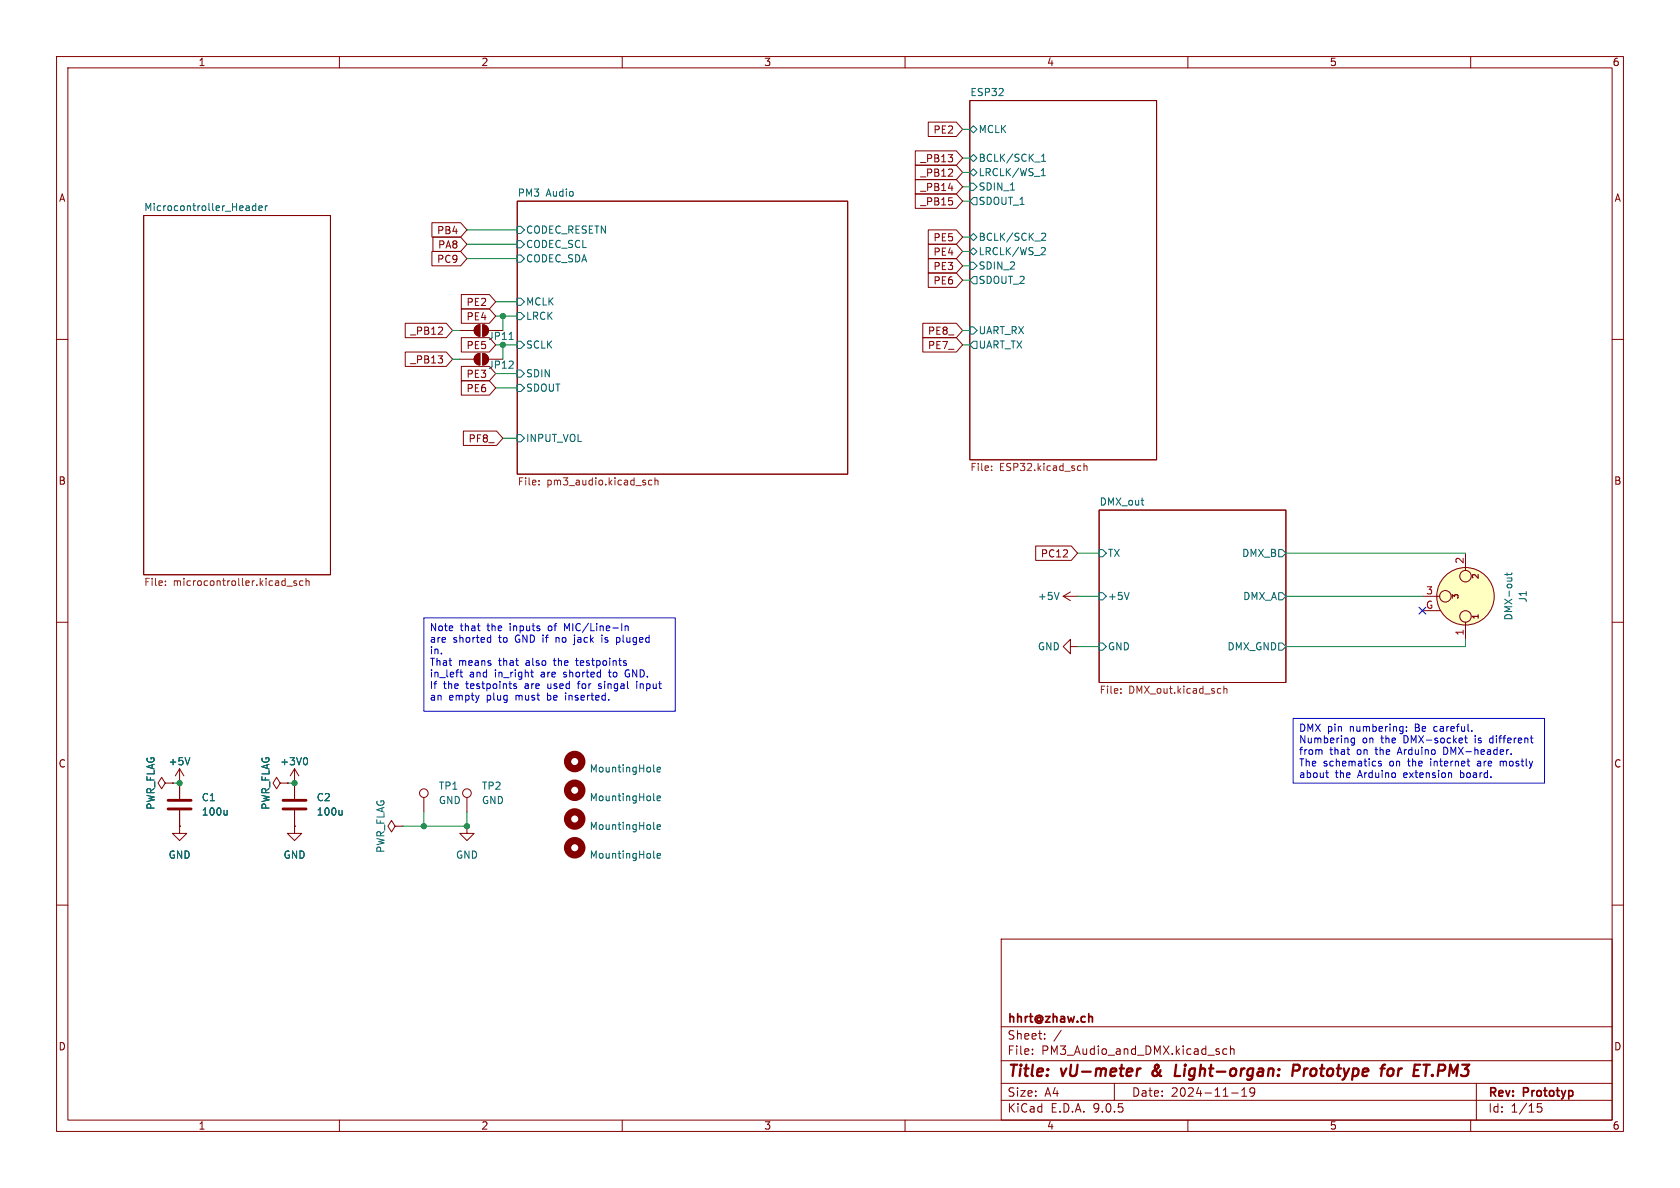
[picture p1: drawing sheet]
<svg xmlns="http://www.w3.org/2000/svg" width="297mm" height="210mm" viewBox="0 0 297 210" stroke-linecap="round" stroke-linejoin="round" font-family="sans-serif">
<g fill="none" stroke="#840000" stroke-width=".18">
<path d="M10 10h277v190h-277zM12 12h273v186h-273zM60 10v2M110 10v2M160 10v2M171.4 17.8h33.1v63.5h-33.1zM210 10v2M260 10v2M25.4 38.1h33v63.5h-33zM76.4 39.4h5l1.1 1.2-1.1 1.3h-5zM91.4 35.6h58.5v48.2h-58.5zM161.8 34.3h7.3l1.1 1.3-1.1 1.2h-7.3z"/>
<path d="M161.8 31.7h7.3l1.1 1.3-1.1 1.3h-7.3zM161.8 29.2h7.3l1.1 1.3-1.1 1.3h-7.3zM161.8 26.7h7.3l1.1 1.2-1.1 1.3h-7.3zM164.1 21.6h5l1.1 1.3-1.1 1.2h-5zM71.6 57.1h7.3l1.1 1.3-1.1 1.3h-7.3zM76.4 44.4h5l1.1 1.3-1.1 1.3h-5zM76.5 41.9h4.9l1.1 1.3-1.1 1.3h-4.9zM81.3 58.4h2.5M81.6 54.6h4.9l1.1 1.3-1.1 1.3h-4.9zM81.6 52.1h4.9l1.1 1.2-1.1 1.3h-4.9zM81.6 59.7h4.9l1.1 1.3-1.1 1.2h-4.9zM84.1 57.7l.7-.3v2a1.02 1.02 0 0 1-.9-.6 1.02 1.02 0 0 1 .2-1.1z"/>
<path d="M85.3 57.4a1.02 1.02 0 0 1 1.1 1 1.02 1.02 0 0 1-1.1 1zM163.1 59.7h6l1.1 1.3-1.1 1.2h-6zM163.1 57.1h6l1.1 1.3-1.1 1.3h-6zM164.1 48.3h5l1.1 1.2-1.1 1.3h-5zM164.1 43.2h5l1.1 1.3-1.1 1.2h-5zM164.1 45.7h5l1.1 1.3-1.1 1.3h-5zM164.1 40.6h5l1.1 1.3-1.1 1.3h-5zM10 60h2M71.6 62.2h7.3l1.1 1.3-1.1 1.3h-7.3zM81.3 63.5h2.5M81.6 64.8h4.9l1.1 1.2-1.1 1.3h-4.9zM81.6 67.3h4.9l1.1 1.3-1.1 1.3h-4.9z"/>
<path d="M81.9 76.2h5.9l1.1 1.3-1.1 1.2h-5.9zM84.1 62.8l.7-.3v2a1.02 1.02 0 0 1-.9-.6 1.02 1.02 0 0 1 .2-1.1zM85.3 62.5a1.02 1.02 0 0 1 1.1 1 1.02 1.02 0 0 1-1.1 1zM285 60h2M183.1 96.5h6.3l1.1 1.3-1.1 1.3h-6.3zM194.3 90.2h33v30.5h-33zM259.1 97.8v3M10 110h2M188 105.4l1.2 .8M188 105.4h2.5M189.2 114.3v-1.3l-1.2 1.3 1.2 1.3v-1.3h1.3M189.2 104.6l-1.2 .8"/>
<path d="M190.5 105.4h.1M190.5 114.3h.1M251.5 105.4h3M251.5 108h3.1M259.1 110v3M285 110h2M29.2 138.4l-.6-1-.7 1 .7 1 .6-1h1.3M30.5 138.4h.1M31.7 138.4h.1M31.7 135.9v5.3M31.7 135.9l.8 1.3M31.7 135.9l-.7 1.3"/>
<path d="M49.5 138.4l-.6-1-.6 1 .6 1 .6-1h1.3M50.8 138.4h.1M52.1 138.4h.1M52.1 135.9l-.8 1.3M52.1 135.9l.7 1.3M52.1 135.9v5.3M31.7 146.1v1.2h1.3l-1.3 1.3-1.2-1.3h1.2M31.7 146.1h.1M31.7 143.3v2.8M52.1 146.1v1.2h1.2l-1.2 1.3-1.3-1.3h1.3M52.1 146.1h.1M52.1 143.3v2.8"/>
<path d="M69.8 146.1l-.6-1.1-.6 1.1 .6 1 .6-1h1.3M71.1 146.1h.1M74.9 141v2.5M82.5 146.1v1.2h1.3l-1.3 1.3-1.2-1.3h1.2M82.5 146.1h.1M82.5 141v2.5M10 160h2M177 166h108v32h-108zM285 160h2M60 198v2M110 198v2M160 198v2"/>
<path d="M177 194.5h108M177 191.5h108M177 187.5h108M177 181.5h108M182.5 186.3v.1M182.5 185.5v.1M184.7 183.6v.1M184.7 182.8v.1M187.6 182.1l-1.3 2M197 191.5v3M210 198v2M216.9 185.5l-.4-.1-.3 .3v.4l.1 .2h.6"/>
<path d="M217.5 185.5l.2-.1 .4 .1 .1 .9M217.5 184.9v1.5M217.7 193.2h1.2M219.5 193.8h.9M219.5 192.7l.5-.4v1.5M221 192.4v.5l.1 .3h.4l.3-.3M221.7 192.4a.99 .99 0 0 1-.3 1.4h-.3M260 198v2M261 191.5v6.5M271.8 195.1l-.1 .7 .3-.1h.5l.1 .6-.3 .3-.6-.1"/>
<circle cx="255.5" cy="105.4" r="1.02"/>
<circle cx="259.1" cy="105.4" r="5.1"/>
<circle cx="259.1" cy="101.9" r="1.02"/>
<circle cx="259.1" cy="109" r="1.02"/>
<circle cx="74.9" cy="140.2" r=".76"/>
<circle cx="82.5" cy="140.2" r=".76"/>
</g>
<path d="M201.1 188.9l-.2 1.3M201.7 188.9l-.4 .1-.3 .3M203.9 189.4a.53 .53 0 0 0 0 .7M207.9 188.2l-.2 2h.9M228.6 189.3h.7a.55 .55 0 0 0 .5-.5 .55 .55 0 0 0-.3-.6h-.8l-.3 2M245.4 189.1a.52 .52 0 0 1 .6-.2 .52 .52 0 0 1 .4 .4l-.1 .5a.55 .55 0 0 1-.5 .4 .55 .55 0 0 1-.5-.4zM251.6 188.2h1.2M253.2 190l-.1 .1 .1 .1" fill="none" stroke="#840000" stroke-width=".4"/>
<path d="M192.9 179.7l.2 .2v.8" fill="none" stroke="#840000" stroke-width=".3"/>
<g fill="none" stroke="#006464" stroke-width=".18">
<path d="M45.2 36v1.2M45.2 36.4h-.3l-.3 .2 .1 .6h.5M45.8 36.8l.6-.1-.1-.3h-.4l-.1 .2v.6h.5M46.9 36.4v.8M47.3 36.4l-.4 .2M171.4 27.9l.7-.6 .6 .6-.6 .7zM171.4 30.5l.7-.7 .6 .7-.6 .6zM171.4 32.4h.7l.6 .6-.6 .7h-.7zM172.1 34.9h.6v1.3h-.6l-.7-.6zM172.1 22.2l.6 .7-.6 .6-.7-.6zM184.1 31.1h.7M184.1 30.2l.3-.4v1.3"/>
<path d="M184.1 28.5h.8M184.1 27.6l.4-.4v1.3M91.4 40h.7l.6 .6-.6 .7h-.7zM91.4 42.5h.7l.6 .7-.6 .6h-.7zM91.4 45.1h.7l.6 .6-.6 .7h-.7zM91.4 55.2h.7l.6 .7-.6 .6h-.7zM91.4 52.7h.7l.6 .6-.6 .7h-.7zM171.4 41.9l.7-.6 .6 .6-.6 .6zM171.4 44.5l.7-.7 .6 .7-.6 .6zM171.4 46.4h.7l.6 .6-.6 .6h-.7zM171.4 57.8h.7l.6 .6-.6 .7h-.7zM172.1 48.9h.6v1.3h-.6l-.7-.7z"/>
<path d="M184.1 41.3l.5-.1 .3 .4-.8 .9h.8M184.3 43.8h.4l.1 .3-.8 .9h.8M90 60h.7M91.4 60.3h.7l.6 .7-.6 .6h-.7zM91.4 65.4h.7l.6 .6-.6 .7h-.7zM91.4 67.9h.7l.6 .7-.6 .6h-.7zM91.4 76.8h.7l.6 .7-.6 .6h-.7zM172.1 60.3h.6v1.3h-.6l-.7-.6zM194.3 97.2h.6l.7 .6-.7 .6h-.6zM226.1 97.2h.6l.6 .6-.6 .6h-.6zM187.2 104.7l-.4 1.3M194.3 113.7h.6l.7 .6-.7 .6h-.6z"/>
<path d="M194.3 104.8h.6l.7 .6-.7 .6h-.6zM199.6 104.7l-.4 1.3M226.1 113.7h.6l.6 .6-.6 .6h-.6zM226.1 104.8h.6l.6 .6-.6 .6h-.6zM266.4 102.2h.9M266.4 101.3v.5M267.2 102.2h.1M267.3 101.3l-.2 .3h-1.1M33.6 133.9l-.5 1.3M54.1 133.9a.79 .79 0 0 1 0 1.3M115.6 136.3l.1 .2M116.2 136l.6-.1-.1-.2-.4-.1-.1 .2v.6h.5"/>
<path d="M40.1 143.2v.9M40.1 144l-.1 .1M60.5 143.2v.9M60.5 144l-.2 .1M115.6 146.4l.1 .2M115.6 151.5l.1 .2M115.6 141.4l.1 .1M116.2 146.2l.6-.1-.1-.3h-.4l-.1 .2v.6h.5M116.2 141.1l.6-.1-.1-.2-.4-.1-.1 .2v.6h.5M116.2 151.3l.6-.1-.1-.3h-.4l-.1 .1v.6h.5"/>
</g>
<g fill="none" stroke="#725600" stroke-width=".18">
<path d="M95.3 85.6v.1M95.3 84.9v.2M115.2 84.9h-.3l-.3 .2 .2 .6h.4M115.8 85l.2-.1h.3v.8M115.8 84.5v1.2M175.3 83.1v.1M175.3 82.4v.1M191 82.3l.1 .1M191.1 83.1l-.1 .1M191.6 81.9v1.3M191.6 82.5l.2-.2 .3 .1 .1 .8M29.2 103.4v.1"/>
<path d="M29.2 102.7v.1M50.7 103.6h1M52.4 102.7h-.3l-.2 .1 .1 .2 .4 .1v.3h-.5M53.6 102.7h-.4l-.2 .2 .1 .5h.5M54.1 102.8l.2-.1h.3v.8M54.1 102.2v1.3M198.2 122.4v.2M198.2 121.8v.1M215.7 121.7l.1 .1M215.8 122.5l-.1 .1M216.4 121.3v1.3M216.4 121.8l.1-.1 .3 .1 .1 .8"/>
</g>
<path d="M29.7 141.5h4.1M29.7 143h4.1M50 141.5h4.1M50 143h4.1" fill="none" stroke="#840000" stroke-width=".51"/>
<circle cx="259.1" cy="105.4" r="5.1" fill="#ffffc2" stroke="#ffffc2" stroke-width=".18"/>
<g fill="none" stroke="#840000" stroke-width="1.3">
<circle cx="101.6" cy="134.6" r="1.27"/>
<circle cx="101.6" cy="139.7" r="1.27"/>
<circle cx="101.6" cy="144.8" r="1.27"/>
<circle cx="101.6" cy="149.9" r="1.27"/>
</g>
<g fill="#840000" stroke="#840000" stroke-width=".18">
<path d="M84.1 62.8l.7-.3v2a1.02 1.02 0 0 1-.9-.6 1.02 1.02 0 0 1 .2-1.1z"/>
<path d="M85.3 62.5a1.02 1.02 0 0 1 1.1 1 1.02 1.02 0 0 1-1.1 1z"/>
<path d="M84.1 57.7l.7-.3v2a1.02 1.02 0 0 1-.9-.6 1.02 1.02 0 0 1 .2-1.1z"/>
<path d="M85.3 57.4a1.02 1.02 0 0 1 1.1 1 1.02 1.02 0 0 1-1.1 1z"/>
</g>
<g fill="none" stroke="#009600" stroke-width=".18">
<path d="M170.2 33h1.2M170.2 30.5h1.2M170.2 35.6h1.2M170.2 27.9h1.2M170.2 22.9h1.2M80 58.4h1.3M82.5 40.6h8.9M82.5 43.2h8.9M82.5 45.7h8.9M87.6 53.3h3.8M87.6 55.9h3.8M88.9 55.9v2.5"/>
<path d="M170.2 44.5h1.2M170.2 58.4h1.2M170.2 49.5h1.2M170.2 47h1.2M170.2 41.9h1.2M80 63.5h1.3M87.6 66h3.8M87.6 68.6h3.8M87.6 61h3.8M88.9 61v2.5M88.9 77.5h2.5M170.2 61h1.2"/>
<path d="M190.5 97.8h3.8M227.3 97.8h31.8M190.5 114.3h3.8M190.5 105.4h3.8M227.3 105.4h24.2M259.1 113v1.3h-31.8M30.5 138.4h1.2M50.8 138.4h1.3M74.9 143.5v2.6M82.5 143.5v2.6h-11.4"/>
</g>
<path d="M250.9 107.3l1.2 1.3M252.1 107.3l-1.2 1.3" fill="none" stroke="#000084" stroke-width=".18"/>
<g fill="none" stroke="#0000c2" stroke-width=".18">
<path d="M74.9 109.2h44.5v16.5h-44.5zM81.3 118.8h.5M81.5 118.4v1.1l.3 .2M86.4 112.7l.3 .1M86.7 112.3v1.2M86.7 113.5h-.3M93.8 118.8h.5M94 118.4v1.1l.3 .2M98.3 112.7v.8M98.5 112.7l-.2 .1M100.2 111.1l-.4-.9v1.3M101.6 112.7v1.1l-.2 .2"/>
<path d="M101.7 116.8h.5M101.9 116.4l.1 1.2M106.4 112.7v.8M107.7 118.4l.1 1.2M109.1 112.7l.4 .1 .1 .1-.1 .5-.4 .1M110.5 118.9l.1 .6 .3 .2M110.5 110.6v.9M110.5 110.8l.2-.2 .3 .1 .1 .8M110.6 117.2l.2 .2-.2 .2M110.6 116.8h.1M110.9 118.4l-.3 .2M90.8 121.1l.1 .1 .4 .3-.1 .2h-.4"/>
<path d="M100 122.9v.9M102 120.9h.5M102.2 120.6v1.1M105.8 121.7h.4M106.2 120.9l-.4 .2 .1 .1 .3 .1M112.6 120.9v.8M228.6 127h44.4v11.4h-44.4zM233.7 132.7v.7M234.4 136.6h.5M234.6 137.3l.3 .2M238.9 130.6v.6l.2 .1h.3M239.4 130.5v1l-.2 .2h-.3"/>
<path d="M244.2 134.6h-.3l-.2 .1v.2l.5 .1v.3h-.5M248.6 129.2v.1M248.6 128.5v.1M255.2 132.1v1.3h.3M256.4 136.6l.2 .2v.7M258.9 130.5h.5M259.1 130v1.1l.3 .2M259.3 134.6h.5M259.7 135.4h.1M260.2 129.2v.1M261.3 134.9l-.1 .2 .1 .3M261.3 134.6h-.1"/>
<path d="M263.5 130.5l-.2 .2 .2 .6M265.2 134.6v.8M265.6 134.6l-.4 .1M267.1 133.2v.2M270.5 130.5h.5M270.9 131.3h.1"/>
</g>
<g fill="#009600" stroke="#009600" stroke-width=".18">
<circle cx="88.9" cy="55.9" r=".46"/>
<circle cx="88.9" cy="61" r=".46"/>
<circle cx="52.1" cy="138.4" r=".46"/>
<circle cx="31.7" cy="138.4" r=".46"/>
<circle cx="82.5" cy="146.1" r=".46"/>
<circle cx="74.9" cy="146.1" r=".46"/>
</g>
<g font-size="2.8" fill="#840000">
<text x="178" y="190.9">Title:</text>
<text x="187.7" y="190.9">vU-meter</text>
<text x="204.6" y="190.9">&amp;</text>
<text x="209.4" y="190.9">Light-organ:</text>
<text x="230.9" y="190.9">Prototype</text>
<text x="247.4" y="190.9">for</text>
<text x="253.9" y="190.9">ET.PM3</text>
</g>
<g font-size="2.1" fill="#840000">
<text x="178" y="184">Sheet:</text>
<text x="178" y="181.2">hhrt@zhaw.ch</text>
<text x="178" y="186.7">File:</text>
<text x="184.1" y="186.7">PM3_Audio_and_DMX.kicad_sch</text>
<text x="178" y="196.9">KiCad</text>
<text x="178" y="194.1">Size:</text>
<text x="184.7" y="194.1">A4</text>
<text x="185.7" y="196.9">E.D.A.</text>
<text x="193.3" y="196.9">9.0.5</text>
<text x="200" y="194.1">Date:</text>
<text x="207" y="194.1">2024-11-19</text>
<text x="263" y="194.3">Rev:</text>
<text x="263" y="196.9">Id:</text>
<text x="267.1" y="196.9">1/15</text>
<text x="269.4" y="194.3">Prototyp</text>
</g>
<g font-size="1.8" fill="#840000">
<text x="35" y="11.9">1</text>
<text x="85" y="11.9">2</text>
<text x="135" y="11.9">3</text>
<text x="185" y="11.9">4</text>
<text x="235" y="11.9">5</text>
<text x="285" y="11.9">6</text>
<text x="164.9" y="23.8">PE2</text>
<text x="162.6" y="28.9">_PB13</text>
<text x="10.3" y="35.9">A</text>
<text x="162.6" y="34">_PB14</text>
<text x="162.6" y="31.4">_PB12</text>
<text x="285.3" y="35.9">A</text>
<text x="77.2" y="41.6">PB4</text>
<text x="162.6" y="36.5">_PB15</text>
<text x="77.2" y="46.7">PC9</text>
<text x="77.3" y="44.1">PA8</text>
<text x="164.9" y="45.4">PE4</text>
<text x="164.9" y="47.9">PE3</text>
<text x="164.9" y="42.9">PE5</text>
<text x="164.9" y="50.5">PE6</text>
<text x="72.5" y="59.4">_PB12</text>
<text x="82.4" y="56.8">PE4</text>
<text x="82.4" y="54.3">PE2</text>
<text x="164" y="59.4">PE8_</text>
<text x="72.5" y="64.5">_PB13</text>
<text x="82.4" y="61.9">PE5</text>
<text x="164" y="61.9">PE7_</text>
<text x="82.4" y="67">PE3</text>
<text x="82.4" y="69.5">PE6</text>
<text x="82.7" y="78.4">PF8_</text>
<text x="10.3" y="85.9">B</text>
<text x="285.3" y="85.9">B</text>
<text x="183.9" y="98.7">PC12</text>
<text x="10.3" y="135.9">C</text>
<text x="285.3" y="135.9">C</text>
<text x="10.3" y="185.9">D</text>
<text x="285.3" y="185.9">D</text>
<text x="35" y="199.9">1</text>
<text x="85" y="199.9">2</text>
<text x="135" y="199.9">3</text>
<text x="185" y="199.9">4</text>
<text x="235" y="199.9">5</text>
<text x="285" y="199.9">6</text>
</g>
<g font-size="1.8" fill="#006464">
<text x="171.4" y="17.1">ESP32</text>
<text x="172.9" y="23.7">MCLK</text>
<text x="172.9" y="28.8">BCLK/SCK_1</text>
<text x="91.4" y="34.8">PM3</text>
<text x="96.5" y="34.8">Audio</text>
<text x="172.9" y="31.3">LRCLK/WS_1</text>
<text x="172.9" y="33.9">SDIN_1</text>
<text x="25.4" y="37.4">Microcontroller_Header</text>
<text x="92.9" y="41.5">CODEC_RESETN</text>
<text x="172.9" y="36.4">SDOUT_1</text>
<text x="92.9" y="44">CODEC_SCL</text>
<text x="92.9" y="46.6">CODEC_SDA</text>
<text x="172.9" y="42.8">BCLK/SCK_2</text>
<text x="172.9" y="45.3">LRCLK/WS_2</text>
<text x="172.9" y="47.9">SDIN_2</text>
<text x="172.9" y="50.4">SDOUT_2</text>
<text x="92.9" y="56.7">LRCK</text>
<text x="92.9" y="54.2">MCLK</text>
<text x="172.9" y="59.3">UART_RX</text>
<text x="86.2" y="65.4">JP12</text>
<text x="86.2" y="60.3">JP11</text>
<text x="92.9" y="61.8">SCLK</text>
<text x="172.9" y="61.8">UART_TX</text>
<text x="92.9" y="66.9">SDIN</text>
<text x="92.9" y="69.4">SDOUT</text>
<text x="92.9" y="78.3">INPUT_VOL</text>
<text x="194.3" y="89.5">DMX_out</text>
<text x="195.8" y="98.7">TX</text>
<text x="219.5" y="98.7">DMX_B</text>
<text x="183.4" y="106.3">+5V</text>
<text x="195.8" y="106.3">+5V</text>
<text x="219.7" y="106.3">DMX_A</text>
<text x="270.1" y="106.6" transform="rotate(-90 270.1 106.6)">J1</text>
<text x="267.6" y="109.8" transform="rotate(-90 267.6 109.8)">DMX-out</text>
<text x="183.4" y="115.2">GND</text>
<text x="195.8" y="115.2">GND</text>
<text x="216.9" y="115.2">DMX_GND</text>
<text x="29.7" y="135.5">+5V</text>
<text x="49.4" y="135.5">+3V0</text>
<text x="104.1" y="136.8">MountingHole</text>
<text x="27.5" y="143.2" transform="rotate(-90 27.5 143.2)">PWR_FLAG</text>
<text x="35.6" y="141.8">C1</text>
<text x="47.9" y="143.2" transform="rotate(-90 47.9 143.2)">PWR_FLAG</text>
<text x="55.9" y="141.8">C2</text>
<text x="77.5" y="139.8">TP1</text>
<text x="77.5" y="142.3">GND</text>
<text x="85.1" y="139.8">TP2</text>
<text x="85.1" y="142.3">GND</text>
<text x="104.1" y="141.8">MountingHole</text>
<text x="35.6" y="144.4">100u</text>
<text x="55.9" y="144.4">100u</text>
<text x="104.1" y="146.9">MountingHole</text>
<text x="29.7" y="152">GND</text>
<text x="50" y="152">GND</text>
<text x="68.2" y="150.9" transform="rotate(-90 68.2 150.9)">PWR_FLAG</text>
<text x="80.5" y="152">GND</text>
<text x="104.1" y="152">MountingHole</text>
</g>
<g font-size="1.8" fill="#725600">
<text x="171.4" y="83.6">File:</text>
<text x="176.7" y="83.6">ESP32.kicad_sch</text>
<text x="91.4" y="86.1">File:</text>
<text x="96.7" y="86.1">pm3_audio.kicad_sch</text>
<text x="25.4" y="103.9">File:</text>
<text x="30.6" y="103.9">microcontroller.kicad_sch</text>
<text x="194.3" y="123">File:</text>
<text x="199.5" y="123">DMX_out.kicad_sch</text>
</g>
<g font-size="1.8" fill="#a90000">
<text x="258.8" y="99.8" transform="rotate(-90 258.8 99.8)">2</text>
<text x="252" y="107.7">G</text>
<text x="252" y="105.2">3</text>
<text x="258.8" y="112.5" transform="rotate(-90 258.8 112.5)">1</text>
</g>
<g font-size="1.8" fill="#0000c2">
<text x="75.9" y="111.9">Note</text>
<text x="75.9" y="113.9">are</text>
<text x="80.1" y="113.9">shorted</text>
<text x="81.3" y="111.9">that</text>
<text x="86.3" y="111.9">the</text>
<text x="88.3" y="113.9">to</text>
<text x="90.4" y="111.9">inputs</text>
<text x="91.4" y="113.9">GND if</text>
<text x="97.4" y="111.9">of</text>
<text x="98.9" y="113.9">no</text>
<text x="100.4" y="111.9">MIC/Line-In</text>
<text x="102.4" y="113.9">jack</text>
<text x="107.4" y="113.9">is</text>
<text x="110.2" y="113.9">pluged</text>
<text x="75.9" y="116">in.</text>
<text x="75.9" y="118">That</text>
<text x="81" y="118">means</text>
<text x="88.3" y="118">that</text>
<text x="93.2" y="118">also</text>
<text x="98.4" y="118">the</text>
<text x="102.5" y="118">testpoints</text>
<text x="75.9" y="120.1">in_left</text>
<text x="75.9" y="122.1">If</text>
<text x="75.9" y="124.2">an</text>
<text x="78.4" y="122.1">the</text>
<text x="79.4" y="124.2">empty</text>
<text x="82.5" y="122.1">testpoints</text>
<text x="83" y="120.1">and</text>
<text x="86.1" y="124.2">plug</text>
<text x="87.6" y="120.1">in_right</text>
<text x="91.4" y="124.2">must</text>
<text x="93.1" y="122.1">are</text>
<text x="95.9" y="120.1">are</text>
<text x="97.2" y="124.2">be</text>
<text x="97.3" y="122.1">used</text>
<text x="100.1" y="120.1">shorted</text>
<text x="100.6" y="124.2">inserted.</text>
<text x="102.8" y="122.1">for</text>
<text x="106.7" y="122.1">singal</text>
<text x="108.3" y="120.1">to</text>
<text x="111.4" y="120.1">GND.</text>
<text x="113.6" y="122.1">input</text>
<text x="229.6" y="129.7">DMX pin</text>
<text x="229.6" y="131.7">Numbering</text>
<text x="238.7" y="129.7">numbering:</text>
<text x="240.8" y="131.7">on</text>
<text x="244.3" y="131.7">the</text>
<text x="248.4" y="131.7">DMX-socket</text>
<text x="250.4" y="129.7">Be</text>
<text x="254" y="129.7">careful.</text>
<text x="261.2" y="131.7">is</text>
<text x="264" y="131.7">different</text>
<text x="229.6" y="133.8">from</text>
<text x="229.6" y="135.8">The</text>
<text x="229.6" y="137.9">about</text>
<text x="233.9" y="135.8">schematics</text>
<text x="235.1" y="133.8">that</text>
<text x="236" y="137.9">the</text>
<text x="240" y="133.8">on</text>
<text x="240.2" y="137.9">Arduino</text>
<text x="243.5" y="133.8">the</text>
<text x="245.7" y="135.8">on</text>
<text x="247.6" y="133.8">Arduino</text>
<text x="248.4" y="137.9">extension</text>
<text x="249.2" y="135.8">the</text>
<text x="253.3" y="135.8">internet</text>
<text x="255.8" y="133.8">DMX-header.</text>
<text x="258.6" y="137.9">board.</text>
<text x="261.8" y="135.8">are</text>
<text x="266" y="135.8">mostly</text>
</g>
<g font-size="1.4" fill="#840000">
<text x="258.1" y="106.1" transform="rotate(-90 258.1 106.1)">3</text>
<text x="261.7" y="102.5" transform="rotate(-90 261.7 102.5)">2</text>
<text x="261.7" y="109.7" transform="rotate(-90 261.7 109.7)">1</text>
</g>
</svg>
